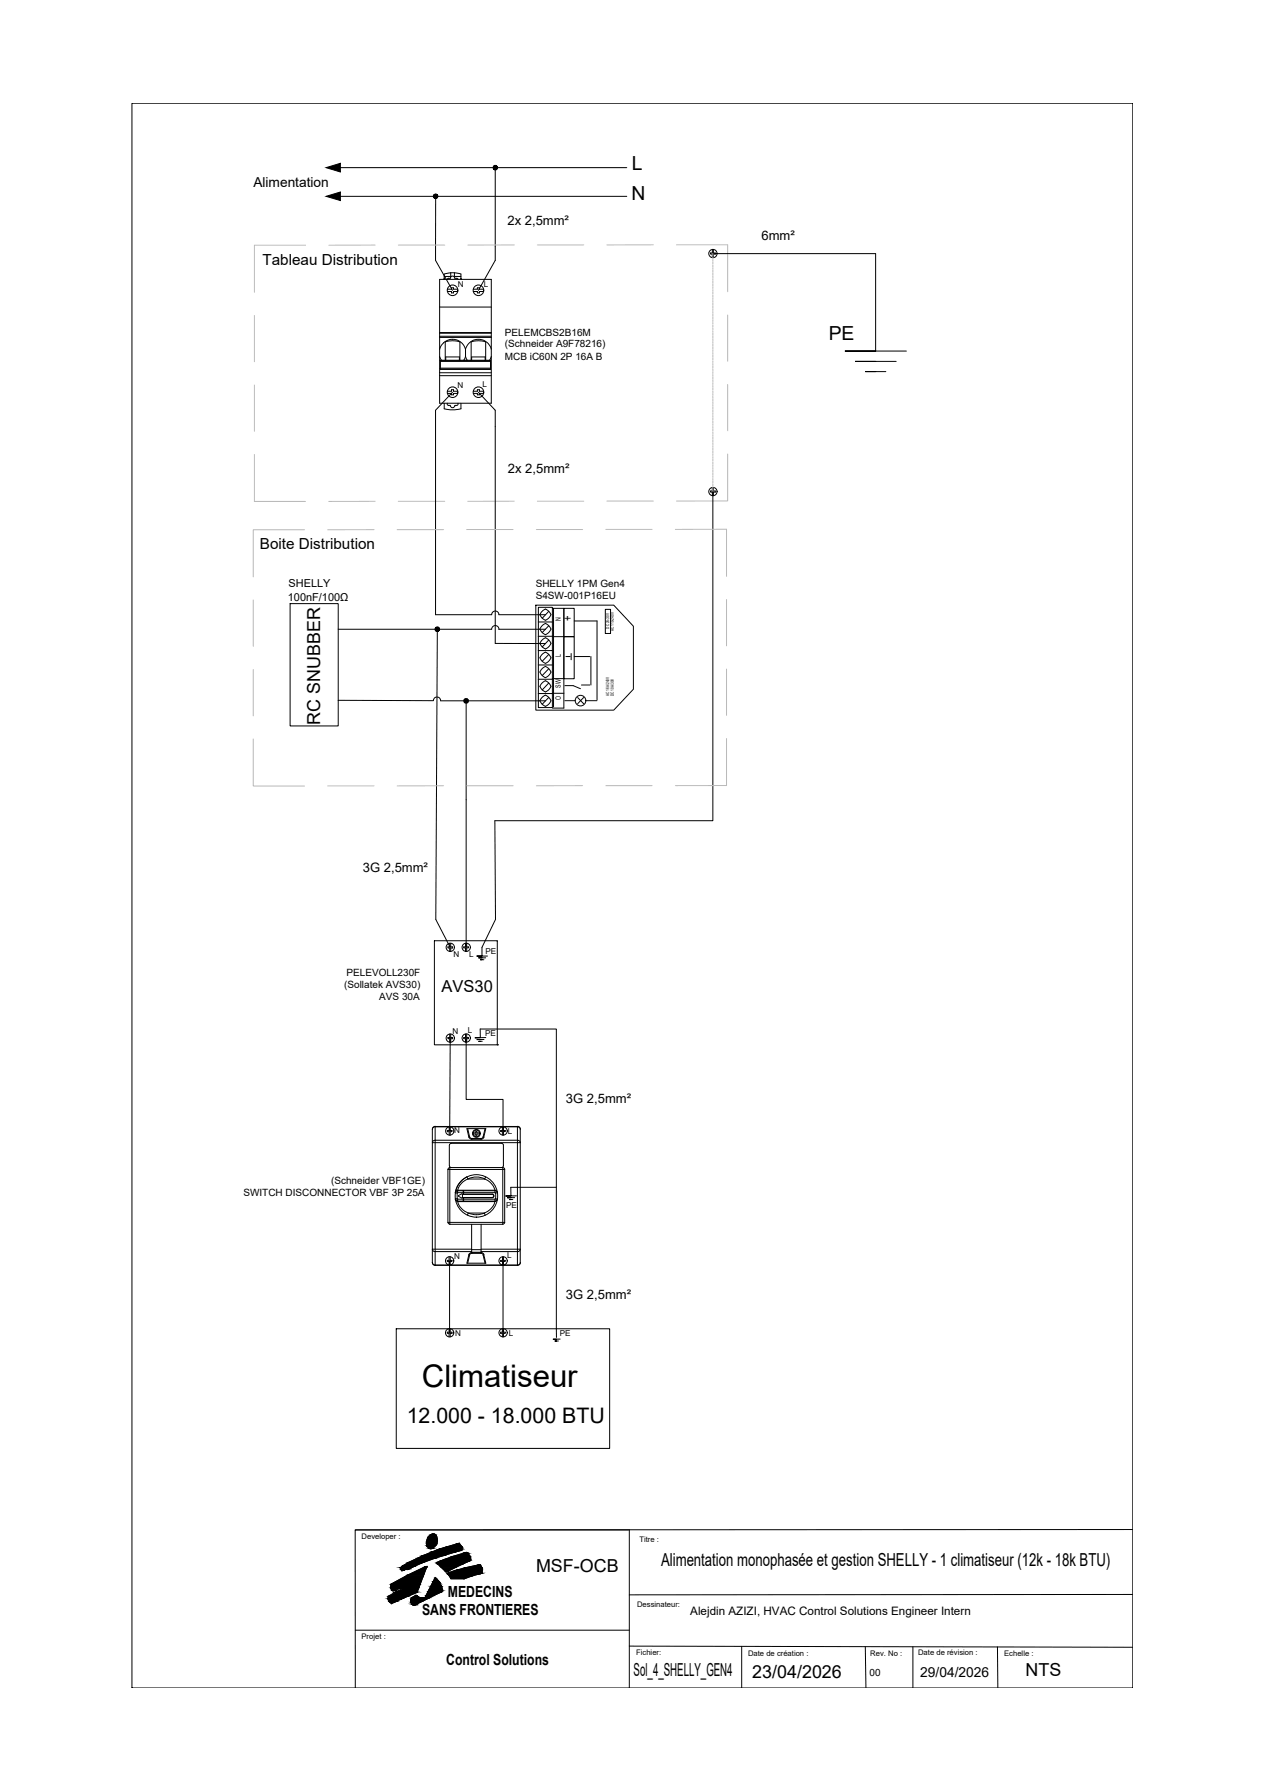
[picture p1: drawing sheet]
<svg xmlns="http://www.w3.org/2000/svg" width="210mm" height="297mm" viewBox="0 0 210 297" stroke-linecap="round" stroke-linejoin="round" font-family="sans-serif">
<!-- layer: 01_Puissance -->
<g fill="none" stroke="#000" stroke-width=".17">
<path d="M21.9 17.1h166.1v263h-166.1zM56.5 27.8h47.5M56.5 32.6h47.5M72.3 32.6v10.6l2.8 5M82.2 27.8v15.4l-2.8 5M118.3 42.1h27v16.2h-5.1h10.2M145.3 60h-3.4h6.8M75.1 65.1l-2.8 3v33.9h9.3a.6 .6 0 0 1 .6-.6 .6 .6 0 0 1 .6 .6M79.4 65.1l2.8 3v38.7h8.3M145.3 61.7h-1.7h3.4M118.3 81.6v54.6h-36.2l.1 16.4-2.2 4.6v1.5h-.9h1.8M56.1 116.2l15.8 .1a.6 .6 0 0 1 .6-.6 .6 .6 0 0 1 .6 .6"/>
<path d="M72.6 104.4l-.3 48.2 2.4 4.6M73.1 116.3h4.3M82.8 102h7.7M82.8 104.4h7.7M82.8 104.4a.6 .6 0 0 0-.6-.6 .6 .6 0 0 0-.6 .6h-25.5M90.5 116.3h-13.1v40.9M80 158.9h-.6h1.2M80 159.3h-.3h.6M82.5 156.1v.1M74.7 172.3l-.1 15.4M77.4 172.3v10.1h6.1v5.3M79.7 172.5h-.6h1.2"/>
<path d="M79.7 172.8h-.3h.6M80.6 172.2h-1.8h.9v-1.4h12.6v51.1M82.5 173.4h.1M84.8 199.1h-.3h.6M85.4 198.7l-1.2 .1h.6M92.3 197h-7.5v1.5h-.9l1.8-.1M74.6 209.2v12M83.5 209.2v12M92.4 222.5h-.4h.7M92.9 222.2h-1.2h.6"/>
</g>
<g fill="#000" stroke="#000" stroke-width=".17">
<path d="M54.1 27.8l2.4-.7v1.4zM54.1 32.6l2.4-.7v1.4z"/>
<path d="M71.9 32.6l.1 .2 .3-.2zM72 32.8l.3-.2-.2 .3zM72.3 32.6l-.2 .3h.2z"/>
<path d="M72.1 32.3l.2 .3v-.4zM72.1 32.3l.2 .3-.3-.2zM72 32.4l-.1 .2h.4z"/>
<path d="M72.3 32.6v.3h.2zM72.3 32.6l.3 .2-.1 .1zM72.3 32.6l.3 .2 .1-.2z"/>
<path d="M72.3 32.6h.4l-.1-.2zM72.5 32.3l.1 .1-.3 .2zM72.3 32.2v.4l.2-.3z"/>
<path d="M81.8 27.8l.1 .2 .3-.2zM81.9 28l.3-.2-.2 .3zM82.2 27.8l-.2 .3 .2 .1z"/>
<path d="M82 27.5l.2 .3v-.3zM82 27.5l.2 .3-.3-.1zM81.9 27.7l-.1 .1h.4z"/>
<path d="M82.2 27.8v.4l.2-.1zM82.2 27.8l.3 .2-.1 .1zM82.2 27.8l.3 .2v-.2z"/>
<path d="M82.2 27.8h.3v-.1zM82.4 27.5l.1 .2-.3 .1zM82.2 27.5v.3l.2-.3z"/>
<path d="M72.2 104.4v.2l.4-.2zM72.2 104.6l.4-.2-.2 .3zM72.6 104.4l-.2 .3 .2 .1z"/>
<path d="M72.4 104.1l.2 .3v-.3zM72.2 104.2l.2-.1 .2 .3zM72.2 104.2v.2h.4z"/>
<path d="M72.6 104.4v.4l.1-.1zM72.6 104.4l.3 .2-.2 .1zM72.6 104.4l.3 .2v-.2z"/>
<path d="M72.6 104.4h.3v-.2zM72.7 104.1l.2 .1-.3 .2zM72.6 104.1v.3l.1-.3z"/>
<path d="M77 116.3v.2l.4-.2zM77 116.5l.4-.2-.2 .3zM77.4 116.3l-.2 .3 .2 .1z"/>
<path d="M77.2 116l.2 .3v-.3zM77.2 116l.2 .3-.4-.2zM77 116.1v.2h.4z"/>
<path d="M77.4 116.3v.4l.1-.1zM77.4 116.3l.2 .2-.1 .1zM77.4 116.3l.2 .2 .1-.2z"/>
<path d="M77.4 116.3h.3l-.1-.2zM77.5 116l.1 .1-.2 .2zM77.4 116v.3l.1-.3z"/>
</g>
<!-- layer: 03_Symbole -->
<g fill="none" stroke="#000" stroke-width=".17">
<path d="M72.9 59.2l.4 .6M72.9 58a2.22 2.22 0 0 1 2.2-1.7 2.22 2.22 0 0 1 2.1 1.7M72.9 46.4h8.6v20.5h-8.6zM72.9 56h8.6M72.9 55.8h8.6M72.9 55.3h8.6M72.9 55.2h8.6M72.9 51h8.6M73.1 59.8h8.3v1.5h-8.3zM73.1 60h8.3M73.1 59.8h8.3M73.7 45.5v.9"/>
<path d="M73.7 46.2l-.1 .2M73.9 59.8v-3.1a4 4 0 0 1 2.4 0v3.1M74 59.8v-.6h2.2v.6M74.2 48h.7v-.2h.4v.2h.7M74.2 48.4h.7v.2h.4v-.2h.7M74.4 46.2h.3M74.4 46.2l-.2 .2M74.7 46.2a.37 .37 0 0 1 .4-.4 .37 .37 0 0 1 .4 .4M74.8 45.3v.6h-1.1M75.4 45.3v.6h1.1M75.5 46.2h.3M75.8 46.2l.2 .2"/>
<path d="M76.5 45.5v.9M76.5 46.2l.1 .2M76.5 45.5l-1.5-.2-1.3 .2M77.2 59.2l.3 .6M77.2 58v1.2l-.3 .6M77.2 58a2.21 2.21 0 0 1 2.2-1.7 2.21 2.21 0 0 1 2.1 1.7M78.2 59.8v-3.1a3.9 3.9 0 0 1 2.4 0v3.1M78.3 59.8v-.6h2.2v.6M78.5 48h.7v-.2h.4v.2h.6M78.5 48.4h.7v.2h.4v-.2h.6M81.5 59.2l-.3 .6M118.2 41.4v.6h-.3v.2h.3v.5"/>
<path d="M118.4 41.4v.6h.3v.2h-.3v.5M72.9 62.3h8.6M72.9 61.9h8.6M73.1 61.2h8.3M73.1 61.1h8.3M73.7 67.8l1.4 .2 1.4-.2M73.7 66.9v.9M74.2 66.9l.1 .3 .4 .1M74.2 65.3h.7v.2h.4v-.2h.7M74.2 64.9h.7v-.2h.4v.2h.7M74.7 67.3a.39 .39 0 0 0 .4 .4 .39 .39 0 0 0 .4-.4M75.5 67.3h.3"/>
<path d="M76 66.9v.3l-.2 .1M76.5 66.9v.9M78.5 65.3h.7v.2h.4v-.2h.6M78.5 64.9h.7v-.2h.4v.2h.6M118.2 80.9v.6h-.3v.2h.3v.5M118.4 80.9v.6h.3v.2h-.3v.5M48.1 100.2h8v20.3h-8zM88.9 100.4h12.9l3.3 3.5v10.5l-3.3 3.4h-12.9zM89.3 103.2h2.4M89.3 105.6h2.4M89.3 108h2.4M89.3 110.3h2.4"/>
<path d="M89.3 115.1h2.4M89.3 112.7h2.4M89.3 100.8h2.4v16.6h-2.4zM90 115.7a.6 .6 0 0 1 .5-.3 .6 .6 0 0 1 .6 .3 .61 .61 0 0 1 .3 .6 .61 .61 0 0 1-.3 .5 .6 .6 0 0 1-.6 .4 .6 .6 0 0 1-.5-.4 .61 .61 0 0 1-.4-.5 .61 .61 0 0 1 .4-.6zM90 113.3a.6 .6 0 0 1 .5-.3 .6 .6 0 0 1 .6 .3 .61 .61 0 0 1 .3 .6 .61 .61 0 0 1-.3 .6 .6 .6 0 0 1-.6 .3 .6 .6 0 0 1-.5-.3 .61 .61 0 0 1-.4-.6 .61 .61 0 0 1 .4-.6zM90 101.4a.6 .6 0 0 1 .5-.3 .6 .6 0 0 1 .6 .3 .61 .61 0 0 1 .3 .6 .61 .61 0 0 1-.3 .6 .6 .6 0 0 1-.6 .3 .6 .6 0 0 1-.5-.3 .61 .61 0 0 1-.4-.6 .61 .61 0 0 1 .4-.6zM90 108.6a.6 .6 0 0 1 .5-.4 .6 .6 0 0 1 .6 .4 .61 .61 0 0 1 .3 .6 .61 .61 0 0 1-.3 .5 .6 .6 0 0 1-.6 .4 .6 .6 0 0 1-.5-.4 .61 .61 0 0 1-.4-.5 .61 .61 0 0 1 .4-.6zM90 111a.6 .6 0 0 1 .5-.4 .6 .6 0 0 1 .6 .4 .61 .61 0 0 1 .3 .5 .61 .61 0 0 1-.3 .6 .6 .6 0 0 1-.6 .4 .6 .6 0 0 1-.5-.4 .61 .61 0 0 1-.4-.6 .61 .61 0 0 1 .4-.5zM90 106.2a.6 .6 0 0 1 .5-.4 .6 .6 0 0 1 .6 .4 .61 .61 0 0 1 .3 .6 .61 .61 0 0 1-.3 .5 .6 .6 0 0 1-.6 .4 .6 .6 0 0 1-.5-.4 .61 .61 0 0 1-.4-.5 .61 .61 0 0 1 .4-.6zM91 101.5l-1 1.1M91 115.7l-1 1.2M91 113.4l-1 1.1"/>
<path d="M91 108.6l-1 1.1M91 103.9l-1 1.1M91 111l-1 1.1M91 106.2l-1 1.2M91.4 104.4a1.64 1.64 0 0 0-.9-.9 1.64 1.64 0 0 0-.9 .9M91.4 104.4a1.64 1.64 0 0 1-.9 .9 1.64 1.64 0 0 1-.9-.9M91.7 101h1.9v16.5h-1.9M91.7 115h1.9M91.7 105.6h1.9M91.7 112.6h1.9M91.8 101v16.3M93.6 105.7h1.7v6.9h-1.7z"/>
<path d="M93.6 101h1.7v4.6h-1.7zM93.7 113.8h1.4l1.2 .5M93.7 116.3h1.7M93.9 109h.7M94.8 108.4v1.1M95.3 109h2.6M95.3 103h3.8v13.1M95.8 115.7l1 1.1M96.5 113.7h1.4M96.8 115.7l-1 1.1M97.2 116.3h1.9M98.1 109v4.7"/>
<path d="M100.4 101.1h.9v4h-.9zM72.1 156.1h10.4v17.3h-10.4zM74.6 156.6v.5h-.3v.2h.3v.6M74.8 156.6v.5h.3v.2h-.3v.6M77.2 156.5v.6h-.3v.2h.3v.6M77.4 156.5v.6h.3v.2h-.3v.6M74.6 171.6v.6h-.3v.2h.3v.5M74.8 171.6v.6h.3v.2h-.3v.5M77.2 171.6v.6h-.3v.2h.3v.5M77.4 171.6v.6h.3v.2h-.3v.5M71.7 187.4v22.1a.44 .44 0 0 0 .5 .4h13.7a.44 .44 0 0 0 .4-.4v-22.1M71.7 187.4a.44 .44 0 0 1 .5-.4h13.7a.44 .44 0 0 1 .4 .4"/>
<path d="M71.8 189.4l.3-.2h13.8a.44 .44 0 0 1 .4 .4h-14.6zM72.2 186.9v23.1M72.2 186.9h13.7M72.2 186.9l-.2 .1-.3 .4M74.3 194.1h9.4M74.3 194.1v8.7M74.5 187v.6h-.3v.2h.3v.6M74.6 190v3.4M74.6 190l.3-.3 8.5 .1 .1 .2v3.4l-.3 .3M74.6 193.4l.3 .3M74.6 193.7h8.8v9.5h-8.8zM74.7 193.7l-.4 .4"/>
<path d="M74.7 187v.6h.3v.2h-.3v.6M75.6 199h.1M75.6 197.9h.1M75.6 197.9l.2 .1M75.6 199l.3 .3M75.6 199.1l.4 .3M75.8 198.9l-.2 .1M75.9 199.3h6.2v.1h-6.1M75.9 197.6h6.2l.4 .3M75.9 197.6v.3h1M75.9 199.3l.1 .1M75.9 197.9v.7v.4"/>
<path d="M75.9 197.6l-.3 .2v.1M76 199.4a2.59 2.59 0 0 0 1.7 1.9l-.2 .4M76 197.5h6.1M76 197.5l-.1 .1M76 197.5l-.4 .3M76.1 198.4v.1M76.7 198.2v.6l-.6-.3M76.7 198.2l-.1-.1-.5 .3M76.9 197.6v.6h4.8a.26 .26 0 0 1 .2 .3 .26 .26 0 0 1-.2 .2h-4.8v.6M76.9 199h-1v.3M76.9 197.6v.6l4.8-.1a.31 .31 0 0 1 .3 .4 .31 .31 0 0 1-.3 .3h-4.8v.5M76.9 199h5.2"/>
<path d="M76.9 197.9h5.2M77.6 187.3l.3 1.4h-.1l-.3-1.4h3.1l-.3 1.4h-.1l.3-1.4M77.6 195.7l-.1-.4a3.5 3.5 0 0 0-1.9 2.6M77.6 195.7a2.63 2.63 0 0 0-1.6 1.8M77.6 195.7h2.8M77.7 195.6a3.1 3.1 0 0 1 2.7 0M77.8 188.7l.1 .2 .4 .1M77.9 188.7l.4 .2M78.3 188.9v.1M78.3 188.9h1.5v.1h-1.5M78.5 188.2h.4l.1 .2h.1M79.1 187.8v.2h.5"/>
<path d="M79.1 187.8h-.1l-.1 .2h-.4M79.6 188.2h-.5v.2M80.2 188.7l-.4 .2M80.3 188.7l-.1 .2-.4 .1M80.4 195.7a2.74 2.74 0 0 1 1.7 1.8M80.6 195.3l-.2 .4M82.1 199.4a2.59 2.59 0 0 1-1.7 1.9l.1 .4M82.1 197.5v.4M82.1 199v.3M82.1 197.5l.4 .3M82.1 197.9l.1 .1M82.2 198.9l.3 .1"/>
<path d="M82.2 198l-.1 1M82.5 199.1l-.4 .3M82.5 197.9h.1M82.5 197.9l-.3 .1M82.5 199l-.4 .3M83.4 187v.6h-.3v.2h.3v.6M83.4 193.7l.3 .4M83.6 187v.6h.2v.2h-.2v.6M83.7 194.1v8.7M85.9 186.9v23.1M85.9 186.9l.2 .1 .2 .4M71.7 209.5l.1 .2 .4 .3"/>
<path d="M72.2 210h13.7M74.3 202.8h9.4M74.3 202.8l.4 .3M74.5 208.6v.6h-.3v.1h.3v.6M74.7 208.6v.6h.3v.1h-.3v.6M77.6 209.6l.3-1.3-.1-.1-.3 1.4h3.1l-.3-1.4-.1 .1 .3 1.3M77.7 201.3h2.7M77.7 201.3a3.1 3.1 0 0 0 2.7 0M78.3 207.3h-6.6a.44 .44 0 0 0 .5 .4h6.1M78.3 203.2v4.6h1.5v-4.6M78.3 207.9h1.5v.1h-1.5zM78.3 207.4h1.5"/>
<path d="M78.3 207.8l-.4 .2-.1 .2M78.3 208l-.4 .2M79.8 207.3h6.5a.44 .44 0 0 1-.4 .4h-6.1M79.8 207.8l.4 .2 .1 .2M79.8 208l.4 .2M83.4 208.6v.6h-.3v.1h.3v.6M83.6 208.6v.6h.2v.1h-.2v.6M83.7 202.8l-.3 .3M86.3 209.5l-.2 .4-.2 .1M65.8 220.5h35.4v19.9h-35.4zM74.5 220.5v.6h-.3v.2h.3v.5M74.7 220.5v.6h.3v.2h-.3v.5"/>
<path d="M83.4 220.5v.6h-.3v.2h.3v.5M83.6 220.5v.6h.2v.2h-.2v.5"/>
<circle cx="75.1" cy="48.2" r=".88"/>
<circle cx="79.4" cy="48.2" r=".88"/>
<circle cx="118.3" cy="42.1" r=".69"/>
<circle cx="75.1" cy="65.1" r=".88"/>
<circle cx="79.4" cy="65.1" r=".88"/>
<circle cx="118.3" cy="81.6" r=".69"/>
<circle cx="96.3" cy="116.3" r=".88"/>
<circle cx="74.7" cy="157.2" r=".69"/>
<circle cx="77.4" cy="157.2" r=".69"/>
<circle cx="74.7" cy="172.3" r=".69"/>
<circle cx="77.4" cy="172.3" r=".69"/>
<circle cx="74.6" cy="187.7" r=".69"/>
<circle cx="79.1" cy="198.5" r="3.5"/>
<circle cx="79.1" cy="188.1" r=".54"/>
<circle cx="79.1" cy="188.1" r=".65"/>
<circle cx="83.5" cy="187.7" r=".69"/>
<circle cx="74.6" cy="209.2" r=".69"/>
<circle cx="83.5" cy="209.2" r=".69"/>
<circle cx="74.6" cy="221.2" r=".69"/>
<circle cx="83.5" cy="221.2" r=".69"/>
</g>
<!-- layer: 04_Texte -->
<g fill="none" stroke="#000" stroke-width=".17">
<path d="M82.5 173.4h.1M59 253.9h45.4v26.2M66.7 259.9a37.7 37.7 0 0 1 9.5-3.8l.5 .6v.5l-1 .3a43.8 43.8 0 0 0-8.1 3l-.3-.1M71.4 254.7a1.62 1.62 0 0 0-.3 2.2l.4 .1a1.45 1.45 0 0 0 1-2M72.5 259.3a28.5 28.5 0 0 1 5-1.7 1.32 1.32 0 0 1 .6 1.4l-4.1 1.9-1.5-1.4zM187.9 253.8l-129 .1 .1 26.2M59 270.5h45.4M64.8 262.9l2.8-1.5 3.3-1.5-1.7 4.4-2.1 .8M68.2 265.2l.8-.5 .9 .5 .6-.1 1.7-3.3a3.1 3.1 0 0 1 1.2 2.1l-.1 .2-4.5 2.3-.3-.1a1.01 1.01 0 0 1-.3-1.1zM74.2 261.1a17.3 17.3 0 0 1 5.5-1.4l.3 .5v.9l-2.9 .9h-2.3zM104.4 273.2l83.5 .2M123.1 273.2v6.9"/>
<path d="M143.6 273.2l.1 6.9M151.5 273.3v6.8M165.5 273.3l.1 6.8M187.9 264.6l-83.5 .1"/>
</g>
<!-- layer: trait fin -->
<g fill="none" stroke="#bababa" stroke-width=".17">
<path d="M42.2 52.4v7.6M50.7 40.7h-8.5v7.8M62.2 40.7h-7.6M66.1 40.7h7.7M85.3 40.6l-7.7 .1M89.2 40.6h7.7M108.4 40.6h-7.7M112.3 40.6h8.4v7.8M120.7 52.3v7.7M42.2 75.4v7.8h8.5M42.2 63.9v7.7M120.7 75.3v7.8h-8.4"/>
<path d="M120.7 63.8v7.7M42 99.6v7.7M50.5 87.9h-8.5v7.8M62.1 87.9h-7.7M62.2 83.2h-7.6M65.9 87.9h7.7M66.1 83.2h7.7M77.4 87.9h7.7M85.3 83.2h-7.7M89 87.9h7.7M89.2 83.2h7.7M100.5 87.8h7.7"/>
<path d="M100.7 83.1h7.7M112.1 87.8h8.5v7.8M120.6 99.5v7.7M42 111.1v7.7M120.6 111v7.7M42 122.6v7.8h8.5M54.4 130.4h7.7M73.6 130.4h-7.7M77.4 130.4h7.7M96.7 130.4h-7.7M100.5 130.4h7.7M120.6 122.6v7.8h-8.5"/>
</g>
<!-- layer: Layer1 -->
<g fill="none" stroke="#bababa" stroke-width=".17">
<path d="M118.3 42.1v.3M118.3 42.6v.3M118.3 43.1v.3M118.3 43.5v.3M118.3 44v.3M118.3 44.4v.3M118.3 44.9v.3M118.3 45.3v.3M118.3 45.8v.3M118.3 46.2v.3M118.3 46.7v.3M118.3 47.1v.3"/>
<path d="M118.3 47.6v.3M118.3 48.1v.3M118.3 48.5v.3M118.3 49v.3M118.3 49.4v.3M118.3 49.9v.3M118.3 50.3v.3M118.3 50.8v.3M118.3 51.2v.3M118.3 51.7v.3M118.3 52.1v.3M118.3 52.6v.3"/>
<path d="M118.3 53.1v.2M118.3 53.5v.3M118.3 54v.3M118.3 54.4v.3M118.3 54.9v.3M118.3 55.3v.3M118.3 55.8v.3M118.3 56.2v.3M118.3 56.7v.3M118.3 57.1v.3M118.3 57.6v.3M118.3 58v.3"/>
<path d="M118.3 58.5v.3M118.3 59v.3M118.3 59.4v.3M118.3 59.9v.3M118.3 60.3v.3M118.3 60.8v.3M118.3 61.2v.3M118.3 61.7v.3M118.3 62.1v.3M118.3 62.6v.3M118.3 63v.3M118.3 63.5v.3"/>
<path d="M118.3 64v.2M118.3 64.4v.3M118.3 64.9v.3M118.3 65.3v.3M118.3 65.8v.3M118.3 66.2v.3M118.3 66.7v.3M118.3 67.1v.3M118.3 67.6v.3M118.3 68v.3M118.3 68.5v.3M118.3 68.9v.3"/>
<path d="M118.3 69.4v.3M118.3 69.9v.3M118.3 70.3v.3M118.3 70.8v.3M118.3 71.2v.3M118.3 71.7v.3M118.3 72.1v.3M118.3 72.6v.3M118.3 73v.3M118.3 73.5v.3M118.3 73.9v.3M118.3 74.4v.3"/>
<path d="M118.3 74.9v.2M118.3 75.3v.3M118.3 75.8v.3M118.3 76.2v.3M118.3 76.7v.3M118.3 77.1v.3M118.3 77.6v.3M118.3 78v.3M118.3 78.5v.3M118.3 78.9v.3M118.3 79.4v.3M118.3 79.8v.3"/>
<path d="M118.3 80.3v.3M118.3 80.8v.3M118.3 81.2v.4"/>
</g>
<!-- layer: 04_Texte -->
<g fill="#000" stroke="#000" stroke-width=".17">
<path d="M70.7 260l.2-.1zM71.1 256.9h.7zM71.6 254.6h.5zM75.9 256.2l.3-.1v.1zM77.3 257.6h.2zM79.4 259.7h.3zM64.7 265.9h.8l-.6 .3zM64.8 263.5h1.8l-1 .4zM66.6 260.6h.3l-.2 .1zM67.3 260.4h.4zM68.3 266.2h.8l-.3 .1zM72.2 261.8l.2 .1h-.3z"/>
<path d="M73.2 260.1h2.5l-1.3 .6z"/>
<path d="M66.7 260l1.5 .2 .5-.2zM66.4 260.2l.3-.2 1.5 .2z"/>
<path d="M66.7 259.9h2.1zM66.7 259.9l2 .1z"/>
<path d="M67.7 259.4l1.1 .5 1.2-.5zM66.7 259.9l1-.5 1.1 .5z"/>
<path d="M67.8 259.3l2.2 .1 .2-.1zM67.7 259.4l.1-.1 2.2 .1z"/>
<path d="M70.7 260h.2zM70.7 260h.2z"/>
<path d="M70.7 260l.1 .1 .1-.1zM70.4 260.1l.3-.1 .1 .1z"/>
<path d="M71.1 256.9h.7zM71.2 256.9h.6l-.3 .1z"/>
<path d="M69.2 258.6l1 .7 1.9-.7zM67.8 259.3l1.4-.7 1 .7z"/>
<path d="M71.6 254.6h.6zM71.6 254.6h.6z"/>
<path d="M71.6 254.6l.6 .1zM71.4 254.7h.8z"/>
<path d="M70.8 256.5l1 .4 .4-.4zM70.8 256.5l1 .4h-.7z"/>
<path d="M71.4 254.7l1 .2-.2-.2zM71.4 254.7l1 .2h-1.1z"/>
<path d="M71.3 254.9l1.2 .1-.1-.1zM71.1 255l.2-.1 1.2 .1z"/>
<path d="M70.8 256.4l1.4 .1 .2-.1zM70.8 256.4l1.4 .1h-1.4z"/>
<path d="M71.1 255l1.4 .1v-.1zM71 255.1l.1-.1 1.4 .1z"/>
<path d="M70.8 256.2l1.6 .2 .1-.2zM70.8 256.2l1.6 .2h-1.6z"/>
<path d="M71 255.1l1.5 .2v-.2zM71 255.1l1.5 .2h-1.6z"/>
<path d="M70.7 256.2h1.8zM70.7 256.2h1.8z"/>
<path d="M70.9 255.3l1.7 .2-.1-.2zM70.9 255.3l1.7 .2h-1.7z"/>
<path d="M70.7 255.9l1.8 .3v-.3zM70.7 255.9l1.8 .3h-1.8z"/>
<path d="M70.9 255.5l1.6 .4 .1-.4zM70.9 255.5l1.6 .4h-1.8z"/>
<path d="M70.2 258.1l1.9 .5 1.5-.5zM69.2 258.6l1-.5 1.9 .5z"/>
<path d="M70.3 258.1h3.4zM70.2 258.1h3.4z"/>
<path d="M71.7 257.5l2 .6 2-.6zM70.3 258.1l1.4-.6 2 .6z"/>
<path d="M71.9 257.5h4zM71.7 257.5h4z"/>
<path d="M75.9 256.2l.8 .5-.5-.5zM74 256.7l1.9-.5 .8 .5z"/>
<path d="M73 257l3.7 .2v-.2zM72.5 257.2l.5-.2 3.7 .2z"/>
<path d="M72.5 257.2l3.4 .3 .8-.3zM71.9 257.5l.6-.3 3.4 .3z"/>
<path d="M74 256.7l2.7 .3v-.3zM73 257l1-.3 2.7 .3z"/>
<path d="M72.7 259.6l3 .5 1-.5zM72.7 259.6l3 .5h-2.5z"/>
<path d="M72.7 259.6h4.1zM72.7 259.6h4z"/>
<path d="M72.5 259.5l4.3 .1 .1-.1zM72.5 259.5l4.3 .1z"/>
<path d="M72.5 259.3l4.4 .2 .4-.2zM72.5 259.3l4.4 .2h-4.4z"/>
<path d="M77.3 257.6l.3 .1zM77.1 257.7l.2-.1 .3 .1z"/>
<path d="M77.1 257.7l.9 .6-.4-.6zM75.1 258.3l2-.6 .9 .6z"/>
<path d="M73.2 259l4.1 .3 .7-.3zM72.5 259.3l.7-.3 4.1 .3z"/>
<path d="M75.1 258.3h2.9zM75.1 258.3h2.9z"/>
<path d="M75.1 258.3l3 .5-.1-.5zM73.8 258.8l1.3-.5 3 .5z"/>
<path d="M73.3 259h4.8zM73.2 259h4.8z"/>
<path d="M73.8 258.8l4.3 .2v-.2zM73.3 259l.5-.2 4.3 .2z"/>
<path d="M79.4 259.7l.6 .5-.3-.5zM77.2 260.2l2.2-.5 .6 .5z"/>
<path d="M64.8 263.5l.2 .4h.6zM65 263.9h.6l-.4 .2z"/>
<path d="M64.5 265.8l1 .1 .3-.1zM64.5 265.8l1 .1h-.8z"/>
<path d="M64.4 265.3l1.4 .5 .9-.5zM64.4 265.3l1.4 .5h-1.3z"/>
<path d="M64.8 263.5h2.1zM64.8 263.5h1.8z"/>
<path d="M64.4 265.1l2.3 .2 .4-.2zM64.4 265.1l2.3 .2h-2.3z"/>
<path d="M66.6 260.5l.3 .1 .3-.1zM66.6 260.5l.3 .1h-.3z"/>
<path d="M66.6 260.4h.7zM66.6 260.4l.6 .1z"/>
<path d="M64.4 264.9l2.7 .2 .5-.2zM64.4 264.9l2.7 .2h-2.7z"/>
<path d="M66.4 260.2l1.3 .2 .5-.2zM66.4 260.2l1.3 .2h-1.1z"/>
<path d="M68.3 266.2l.5 .1zM68.5 266.3h.3z"/>
<path d="M69 264.7l.5 .4zM68.5 265.1l.5-.4 .5 .4z"/>
<path d="M65.5 264.3l2.1 .6 1.6-.6zM64.4 264.9l1.1-.6 2.1 .6z"/>
<path d="M65.7 264.1l3.5 .2v-.2zM65.5 264.3l.2-.2 3.5 .2z"/>
<path d="M66.8 263.6l2.4 .5 .2-.5zM65.7 264.1l1.1-.5 2.4 .5z"/>
<path d="M66.9 263.5l2.5 .1 .1-.1zM66.9 263.5l2.5 .1h-2.6z"/>
<path d="M66.9 263.5h2.6zM66.9 263.5h2.6z"/>
<path d="M64.8 263.4h4.7zM64.8 263.4l4.7 .1z"/>
<path d="M68.5 265.1h1.4zM68.3 265.1h.2h1.4z"/>
<path d="M64.8 262.9l4.7 .5 .2-.5zM64.8 262.9l4.7 .5h-4.7z"/>
<path d="M68.2 265.9l.9 .3 .6-.3zM68.2 265.9l.9 .3h-.8z"/>
<path d="M68.3 265.1l1.6 .1zM68.3 265.1l1.6 .1z"/>
<path d="M68.2 265.7l1.5 .2 .5-.2zM68.2 265.7l1.5 .2h-1.5z"/>
<path d="M67.6 261.4l2.1 1.5 .6-1.5zM64.8 262.9l2.8-1.5 2.1 1.5z"/>
<path d="M68.2 265.6l2 .1 .1-.1zM68.2 265.6l2 .1h-2z"/>
<path d="M68.2 265.4l2.1 .2 .4-.2zM68.2 265.4l2.1 .2h-2.1z"/>
<path d="M70.4 260.1l-.1 1.3 .5-1.3zM67.6 261.4l2.8-1.3-.1 1.3z"/>
<path d="M68.2 265.2l2.5 .2 .5-.2zM68.2 265.2l2.5 .2h-2.5z"/>
<path d="M68.3 265.2h2.9zM68.2 265.2h3z"/>
<path d="M70.1 265.1h1.1zM69.9 265.2h1.3z"/>
<path d="M70.5 265.1h.8zM70.1 265.1h1.1z"/>
<path d="M70.7 264.8l.6 .3 .7-.3zM70.7 264.8l.6 .3h-.8z"/>
<path d="M72.1 261.9l.8 .6-.5-.6zM72.1 261.9l.8 .6h-1.1z"/>
<path d="M71.8 262.5l1.5 .8-.4-.8zM71.8 262.5l1.5 .8h-1.8z"/>
<path d="M73.2 260.1l.7 .6h.5zM73.9 260.7h.5l-.4 .2z"/>
<path d="M71.5 263.3l1.9 .6-.1-.6zM71.5 263.3l1.9 .6h-2.3z"/>
<path d="M71 264.1l1 .7 1.3-.7zM71 264.1l1 .7h-1.3z"/>
<path d="M71.1 263.9l2.2 .2 .1-.2zM71.1 263.9l2.2 .2h-2.3z"/>
<path d="M74.6 261.6l2.5 .4 1.1-.4zM74.6 261.6l2.5 .4h-2.3z"/>
<path d="M74.6 261.5h3.7zM74.6 261.5l3.6 .1z"/>
<path d="M74.3 261.2l4 .3 1-.3zM74.3 261.2l4 .3h-3.7z"/>
<path d="M74.2 261.1l5.1 .1 .5-.1zM74.2 261.1l5.1 .1h-5z"/>
<path d="M77.2 260.2h2.8zM77.1 260.2h2.9z"/>
<path d="M77.1 260.2l3 .4-.1-.4zM75.7 260.6l1.4-.4 3 .4z"/>
<path d="M74.4 261l5.6 .1v-.1zM74.3 261.1l.1-.1 5.6 .1z"/>
<path d="M74.3 261.1h5.7zM74.3 261.1h5.5h-5.6z"/>
<path d="M75.5 260.6l4.5 .4v-.4zM74.4 261l1.1-.4 4.5 .4z"/>
<path d="M75.7 260.6h4.4zM75.5 260.6h4.5z"/>
</g>
<text font-size="5.2" x="70" y="230.2">Climatiseur</text>
<text font-size="3.5" x="67.5" y="236.1">12.000 - 18.000 BTU</text>
<g font-size="3.2">
<text x="104.8" y="28.3">L</text>
<text x="104.8" y="33.2">N</text>
<text x="137.5" y="56.5">PE</text>
</g>
<g font-size="3">
<text x="53.1" y="120.3" transform="rotate(-90 53.1 120.3)">RC SNUBBER</text>
<text x="88.9" y="260.8">MSF-OCB</text>
<text x="109.7" y="259.8">Alimentation monophasée et gestion SHELLY - 1 climatiseur (12k - 18k BTU)</text>
<text x="105.1" y="278.1">Sol_4_SHELLY_GEN4</text>
<text x="124.8" y="278.5">23/04/2026</text>
<text x="170.2" y="278.1">NTS</text>
</g>
<text font-size="2.7" x="73.3" y="164.6">AVS30</text>
<g font-size="2.5">
<text x="43.5" y="44">Tableau Distribution</text>
<text x="43.1" y="91.1">Boite Distribution</text>
<text x="70" y="268.1">SANS FRONTIERES</text>
<text x="74.3" y="265">MEDECINS</text>
<text x="74" y="276.3">Control Solutions</text>
</g>
<g font-size="2.3">
<text x="42" y="31.1">Alimentation</text>
<text x="152.7" y="278.3">29/04/2026</text>
</g>
<g font-size="2.2">
<text x="84.2" y="37.3">2x 2,5mm²</text>
<text x="126.4" y="39.8">6mm²</text>
<text x="84.3" y="78.5">2x 2,5mm²</text>
<text x="94.9" y="103.1" transform="rotate(-90 94.9 103.1)">+</text>
<text x="60.2" y="144.6">3G 2,5mm²</text>
<text x="93.9" y="183">3G 2,5mm²</text>
<text x="93.9" y="215.6">3G 2,5mm²</text>
</g>
<text font-size="1.9" x="114.5" y="268">Alejdin AZIZI, HVAC Control Solutions Engineer Intern</text>
<g font-size="1.8">
<text x="47.8" y="99.7">100nF/100Ω</text>
<text x="47.9" y="97.5">SHELLY</text>
</g>
<g font-size="1.7">
<text x="83.8" y="55.7">PELEMCBS2B16M</text>
<text x="83.8" y="59.7">MCB iC60N 2P 16A B</text>
<text x="83.8" y="57.7">(Schneider A9F78216)</text>
<text x="88.9" y="97.4">SHELLY 1PM Gen4</text>
<text x="88.9" y="99.4">S4SW-001P16EU</text>
<text x="57.5" y="161.9">PELEVOLL230F</text>
<text x="57.1" y="163.9">(Sollatek AVS30)</text>
<text x="62.9" y="165.9">AVS 30A</text>
<text x="54.9" y="196.5">(Schneider VBF1GE)</text>
<text x="40.4" y="198.5">SWITCH DISCONNECTOR VBF 3P 25A</text>
<text x="144.3" y="278.1">00</text>
</g>
<g font-size="1.3">
<text x="76" y="47.6">N</text>
<text x="80.3" y="47.6">L</text>
<text x="75.9" y="64.4">N</text>
<text x="80" y="64.2">L</text>
<text x="75.3" y="158.7">N</text>
<text x="77.9" y="158.8">L</text>
<text x="80.6" y="158.2">PE</text>
<text x="75.1" y="171.5">N</text>
<text x="77.6" y="171.5">L</text>
<text x="80.5" y="171.9">PE</text>
<text x="75.4" y="188.1">N</text>
<text x="84.3" y="188.2">L</text>
<text x="84" y="200.4">PE</text>
<text x="75.4" y="208.9">N</text>
<text x="84.1" y="208.8">L</text>
<text x="75.5" y="221.7">N</text>
<text x="84.4" y="221.7">L</text>
<text x="92.9" y="221.7">PE</text>
<text x="60" y="255.4">Developer :</text>
<text x="106.1" y="255.8">Titre :</text>
<text x="105.7" y="266.7">Dessinateur:</text>
<text x="60" y="272">Projet :</text>
<text x="105.6" y="274.6">Fichier:</text>
<text x="124.1" y="274.8">Date de création :</text>
<text x="144.4" y="274.8">Rev. No :</text>
<text x="152.3" y="274.6">Date de révision :</text>
<text x="166.6" y="274.8">Echelle :</text>
</g>
<g font-size="1.2">
<text x="93.1" y="103.1" transform="rotate(-90 93.1 103.1)">N</text>
<text x="93" y="109" transform="rotate(-90 93 109)">L</text>
<text x="93.1" y="116.2" transform="rotate(-90 93.1 116.2)">O</text>
<text x="93.1" y="114.1" transform="rotate(-90 93.1 114.1)">SW</text>
</g>
<g font-size=".7">
<text x="101.1" y="104.3" transform="rotate(-90 101.1 104.3)">DC 24-30V</text>
<text x="101.8" y="104.7" transform="rotate(-90 101.8 104.7)">AC 110-240V</text>
<text x="101.1" y="115.5" transform="rotate(-90 101.1 115.5)">AC 16A/240V</text>
<text x="101.8" y="115.5" transform="rotate(-90 101.8 115.5)">DC 10A/30V</text>
</g>
</svg>
